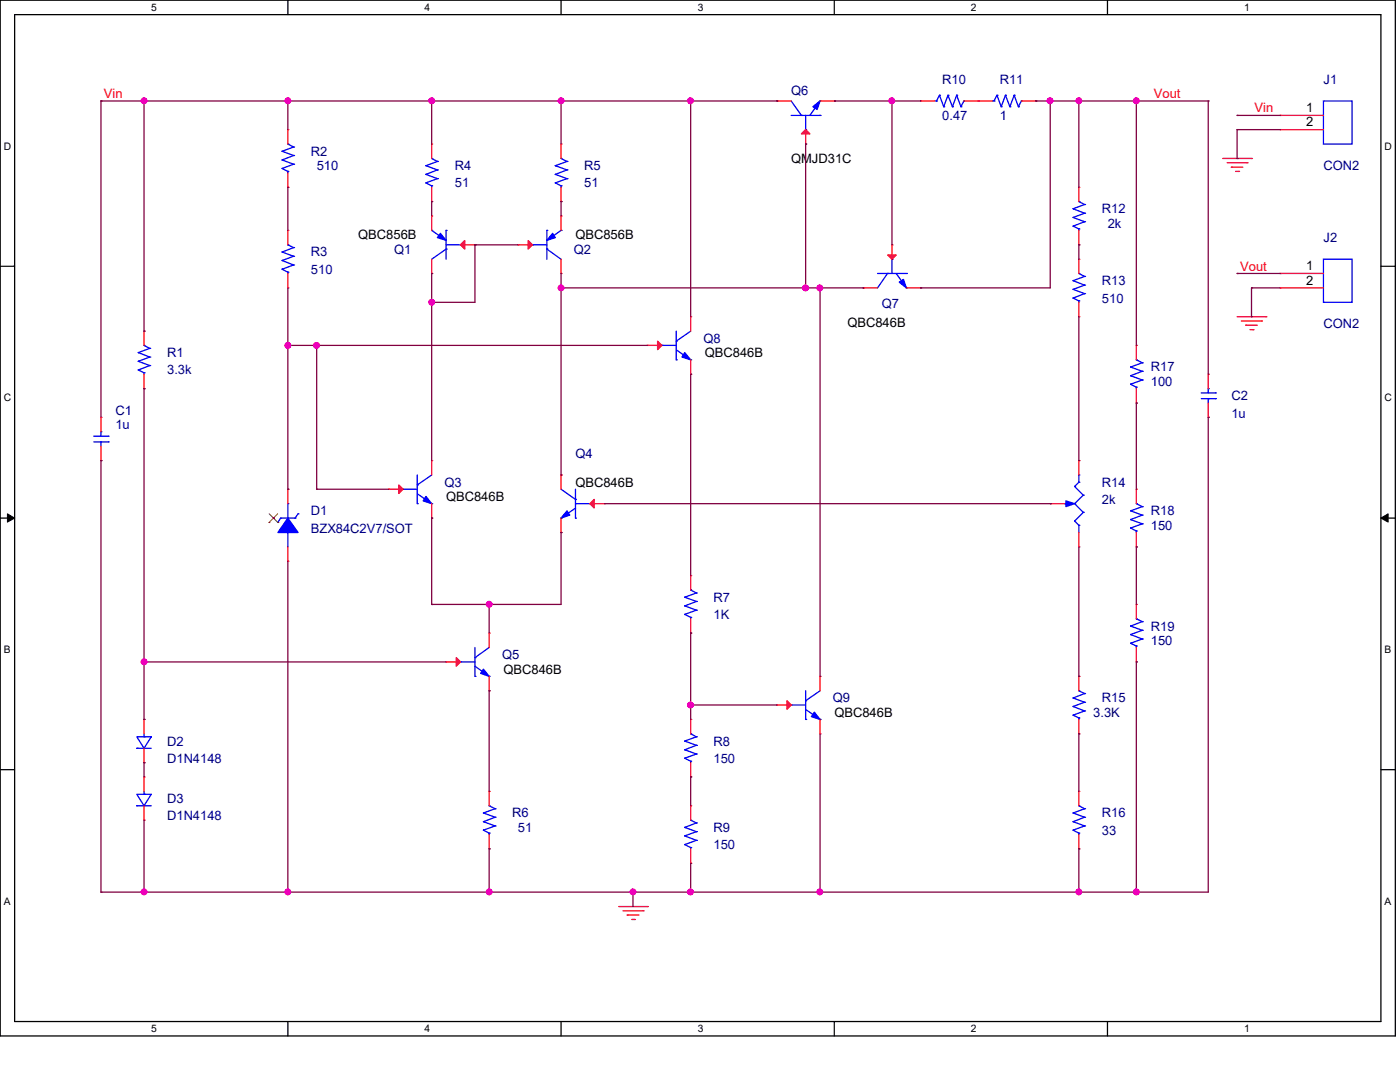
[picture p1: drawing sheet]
<svg xmlns="http://www.w3.org/2000/svg" width="279mm" height="216mm" viewBox="0 0 279 216" stroke-linecap="round" stroke-linejoin="round" font-family="sans-serif">
<path d="M0 0h278.5v206.7h-278.5zM2.9 2.9h272.7v200.9h-272.7z" fill="none" stroke="#000" stroke-width=".25"/>
<g fill="#fff">
<path d="M30.2 .3h1.1v2.3h-1.1z"/>
<path d="M30.2 204.1h1.1v2.3h-1.1z"/>
</g>
<path d="M57.4 0v2.9M57.4 203.8v2.9" fill="none" stroke="#000" stroke-width=".25"/>
<g fill="#fff">
<path d="M84.7 .3h1.1v2.3h-1.1z"/>
<path d="M84.7 204.1h1.1v2.3h-1.1z"/>
</g>
<path d="M112 0v2.9M112 203.8v2.9" fill="none" stroke="#000" stroke-width=".25"/>
<g fill="#fff">
<path d="M139.2 .3h1.1v2.3h-1.1z"/>
<path d="M139.2 204.1h1.1v2.3h-1.1z"/>
</g>
<path d="M166.5 0v2.9M166.5 203.8v2.9" fill="none" stroke="#000" stroke-width=".25"/>
<g fill="#fff">
<path d="M193.8 .3h1.1v2.3h-1.1z"/>
<path d="M193.8 204.1h1.1v2.3h-1.1z"/>
</g>
<path d="M221 0v2.9M221 203.8v2.9" fill="none" stroke="#000" stroke-width=".25"/>
<g fill="#fff">
<path d="M248.3 .3h1.1v2.3h-1.1z"/>
<path d="M248.3 204.1h1.1v2.3h-1.1z"/>
<path d="M.8 28h1.4v2.3h-1.4z"/>
<path d="M276.3 28h1.4v2.3h-1.4z"/>
<path d="M.8 78.2h1.4v2.3h-1.4z"/>
<path d="M276.3 78.2h1.4v2.3h-1.4z"/>
</g>
<path d="M0 53.1h2.9M275.6 53.1h2.9" fill="none" stroke="#000" stroke-width=".25"/>
<g fill="#fff">
<path d="M.8 128.5h1.3v2.2h-1.3z"/>
<path d="M276.3 128.5h1.3v2.2h-1.3z"/>
</g>
<path d="M0 103.4h2.9M275.6 103.4h2.9" fill="none" stroke="#000" stroke-width=".25"/>
<path d="M1.5 102.5l1.4 .9-1.4 .8zM275.6 103.4l1.4-.9v1.7z" fill="#000" stroke="#000" stroke-width=".2"/>
<g fill="#fff">
<path d="M.8 178.7h1.3v2.2h-1.3z"/>
<path d="M276.3 178.7h1.3v2.2h-1.3z"/>
</g>
<path d="M0 153.6h2.9M275.6 153.6h2.9" fill="none" stroke="#000" stroke-width=".25"/>
<g fill="none" stroke="#f00" stroke-width=".25">
<path d="M57.4 25.9h.1M57.4 37.4h.1M57.4 25.9v2.8M57.4 34.5v2.9M86.1 28.7h.1M86.1 28.7v2.9M86.1 37.4v2.8M112 28.7h.1M112 28.7v2.9M112 37.4v2.8M155 20.2h.1M155 20.2h2.9"/>
<path d="M160.8 28.7h.1M160.8 25.9v2.8M163.7 20.2h2.8M166.5 20.2h.1M183.7 20.2h.1M183.7 20.2h2.9M192.4 20.2h5.7M195.2 20.2h.1M203.8 20.2h2.9M206.7 20.2h.1M215.3 37.4h.1M215.3 37.4v2.8"/>
<path d="M244 31.6h5.8M244.9 32.5h4M245.7 33.4h.1M245.7 33.4h2.3M246.6 34.2h.6M247.2 34.2h.1M248.9 32.5h.1M249.8 31.6h.1M255.5 23h.1M255.5 25.9h.1M255.5 23h8.6M255.5 25.9h8.6"/>
<path d="M57.4 46h.1M57.4 57.4h.1M57.4 46v2.9M57.4 54.6v2.8M86.1 43.1h.1M86.1 54.6h.1M86.1 40.2h.1M86.1 43.1v2.9M86.1 51.7v2.9M91.9 48.9h2.9M94.8 48.9h.1M103.4 48.9h.1"/>
<path d="M103.4 48.9h2.9M112 43.1h.1M112 54.6h.1M112 40.2h.1M112 43.1v2.9M112 51.7v2.9M172.3 57.4h.1M172.3 57.4h2.8M178 48.9h.1M178 48.9v2.8M180.9 57.4h2.8M183.7 57.4h.1"/>
<path d="M215.3 51.7h.1M215.3 48.9h.1M215.3 46v2.9M215.3 51.7v2.9M255.5 54.6h.1M255.5 57.4h.1M255.5 54.6h8.6M255.5 57.4h8.6M28.7 66.1h.1M28.7 77.6h.1M28.7 66.1v2.8M28.7 74.7v2.9"/>
<path d="M129.2 68.9h.1M129.2 68.9h2.9M137.8 74.7h.1M137.8 63.2h.1M137.8 63.2v2.9M137.8 71.8v2.9M215.3 63.2h.1M215.3 60.3v2.9M226.8 68.9h.1M226.8 68.9v2.9M226.8 77.6v2.8M241.1 74.7h.1"/>
<path d="M241.1 74.7v2.9M246.9 63.2h5.7M247.7 64.1h4.1M248.6 64.9h.1M248.6 64.9h2.3M249.5 65.8h.6M250.1 65.8h.1M251.8 64.1h.1M252.6 63.2h.1M20.2 91.9h.1M20.2 83.3h.1M20.2 83.3v2.8"/>
<path d="M20.2 89v2.9M57.4 97.6h.1M57.4 97.6v2.9M77.6 97.6h.1M77.6 97.6h2.8M86.1 91.9h.1M86.1 91.9v2.9M112 94.8h.1M112 94.8v2.8M215.3 91.9h.1M215.3 91.9v2.9M226.8 97.6h.1"/>
<path d="M226.8 80.4h.1M226.8 97.6v2.9M241.1 83.3h.1M241.1 80.4v2.9M54.6 103.4h.1M57.4 112h.1M57.4 109.1v2.9M86.1 103.4h.1M86.1 100.5v2.9M112 106.3h.1M112 103.4v2.9M117.7 100.5h2.9"/>
<path d="M120.6 100.5h.1M137.8 114.9h.1M137.8 114.9v2.8M209.6 100.5h.1M209.6 100.5h2.8M215.3 109.1h.1M215.3 106.3v2.8M226.8 109.1h.1M226.8 106.3v2.8M89 132.1h.1M89 132.1h2.9M97.6 137.8h.1"/>
<path d="M97.6 126.3h.1M97.6 126.3v2.9M97.6 135v2.8M137.8 126.3h.1M137.8 123.5v2.8M163.7 135h.1M163.7 135v2.8M215.3 135h.1M215.3 135v2.8M226.8 120.6h.1M226.8 132.1h.1M226.8 120.6v2.9"/>
<path d="M226.8 129.2v2.9M28.7 155h.1M28.7 143.6h.1M28.7 152.2h.1M28.7 143.6v2.8M28.7 149.3v2.9M28.7 155v2.9M97.6 157.9h.1M97.6 157.9v2.9M137.8 143.6h.1M137.8 155h.1M137.8 143.6v2.8"/>
<path d="M137.8 152.2v2.8M155 140.7h.1M155 140.7h2.9M163.7 146.4h.1M163.7 143.6v2.8M215.3 146.4h.1M215.3 157.9h.1M215.3 143.6v2.8M215.3 157.9v2.9M28.7 163.7h.1M28.7 160.8v2.9M97.6 169.4h.1"/>
<path d="M97.6 166.5v2.9M137.8 160.8h.1M137.8 172.3h.1M137.8 160.8v2.9M137.8 169.4v2.9M215.3 169.4h.1M215.3 166.5v2.9M123.5 180.9h5.7M124.3 181.7h4.1M125.2 182.6h.1M125.2 182.6h2.3M126.1 183.5h.5"/>
<path d="M126.6 183.5h.1M128.4 181.7h.1M129.2 180.9h.1"/>
</g>
<g fill="#00f" stroke="#00f" stroke-width=".25">
<path d="M212.7 99.9l1.8 .6-1.8 .6z"/>
<path d="M87.9 46.6l1.1 1.4-1.7-.6z"/>
<path d="M162.5 142.1l1.2 1.5-1.8-.6z"/>
<path d="M113.2 101.9l.5 .9-1.7 .6z"/>
<path d="M110.3 46.6l.5 .8-1.7 .6z"/>
<path d="M85 99.1l1.1 1.4-1.6-.6z"/>
<path d="M96.5 133.5l1.1 1.5-1.7-.6z"/>
<path d="M136.7 70.4l1.1 1.4-1.7-.6z"/>
<path d="M179.5 56.3l.8-.5 .6 1.6z"/>
<path d="M162.2 21.3l1.5-1.1-.6 1.6z"/>
<path d="M57.4 103.4l2.1 2.9h-4z" fill-rule="evenodd"/>
</g>
<g fill="none" stroke="#00f" stroke-width=".25">
<path d="M187.5 19h.1M187.5 19l-.6 1.2M187.5 19l.8 2.3M189.2 19h.1M189.2 19l-.9 2.3M189.2 19l.9 2.3M190.9 19h.1M190.9 19l-.8 2.3M190.9 19l.9 2.3M199 19h.1M199 19l-.6 1.2M199 19l.8 2.3"/>
<path d="M200.7 19h.1M200.7 19l-.9 2.3M200.7 19l.8 2.3M202.4 19h.1M202.4 19l-.9 2.3M202.4 19l.8 2.3M56.3 33.6h.1M56.3 31.9h.1M56.3 30.2h.1M56.3 33.6l1.1 .6M56.3 31.9l2.3 .9M56.3 30.2l2.3 .8"/>
<path d="M57.4 28.7h.1M57.4 34.2h.1M57.4 34.2v.3M57.4 28.7l1.2 .6M58.6 32.8h.1M58.6 31h.1M58.6 29.3h.1M58.6 32.8l-2.3 .8M58.6 31l-2.3 .9M58.6 29.3l-2.3 .9M85 36.5h.1M85 34.8h.1"/>
<path d="M85 33.1h.1M85 36.5l1.1 .6M85 34.8l2.3 .8M85 33.1l2.3 .8M86.1 31.6h.1M86.1 37.1h.1M86.1 31.6l1.2 .6M86.1 37.1v.3M87.3 35.6h.1M87.3 33.9h.1M87.3 32.2h.1M87.3 35.6l-2.3 .9"/>
<path d="M87.3 33.9l-2.3 .9M87.3 32.2l-2.3 .9M110.8 36.5h.1M110.8 34.8h.1M110.8 33.1h.1M110.8 36.5l1.2 .6M110.8 34.8l2.4 .8M110.8 33.1l2.4 .8M112 31.6h.1M112 37.1h.1M112 31.6l1.2 .6M112 37.1v.3"/>
<path d="M113.2 35.6h.1M113.2 33.9h.1M113.2 32.2h.1M113.2 35.6l-2.4 .9M113.2 33.9l-2.4 .9M113.2 32.2l-2.4 .9M157.9 20.2l2 2.8M157.9 23h5.8M159.9 23h.1M160.8 25.9h.1M160.8 23v2.9M163.7 20.2h.1"/>
<path d="M163.7 23h.1M163.7 20.2l-2.1 2.8M186.6 20.2h.3M186.9 20.2h.1M188.3 21.3h.1M190.1 21.3h.1M191.8 21.3h.1M192.4 20.2h.1M192.4 20.2l-.6 1.1M198.1 20.2h.3M198.4 20.2h.1M199.8 21.3h.1"/>
<path d="M201.5 21.3h.1M203.2 21.3h.1M203.8 20.2h.1M203.8 20.2l-.6 1.1M264.1 20.2h5.7v8.5h-5.7zM56.3 53.7h.1M56.3 52h.1M56.3 50.3h.1M56.3 53.7l1.1 .6M56.3 52l2.3 .9M56.3 50.3l2.3 .8M57.4 48.9h.1"/>
<path d="M57.4 54.3h.1M57.4 48.9l1.2 .5M57.4 54.3v.3M58.6 52.9h.1M58.6 51.1h.1M58.6 49.4h.1M58.6 52.9l-2.3 .8M58.6 51.1l-2.3 .9M58.6 49.4l-2.3 .9M86.1 46h.1M86.1 46l2.9 2M89 49.7h.1"/>
<path d="M89 46h.1M89 49.7l-2.9 2M89 46v5.7M89 48.9h2.9M91.9 48.9h.1M106.3 48.9h.1M106.3 48.9h2.8M109.1 49.7h.1M109.1 46h.1M109.1 49.7l2.9 2M109.1 46v5.7M112 46h.1"/>
<path d="M112 46l-2.9 2M175.1 54.6h5.8M177.1 54.6h.1M177.1 54.6l-2 2.8M178 51.7h.1M178 51.7v2.9M178.9 54.6l2 2.8M180.9 57.4h.1M180.9 54.6h.1M214.2 59.5h.1M214.2 57.7h.1M214.2 56h.1"/>
<path d="M214.2 45.1h.1M214.2 43.4h.1M214.2 41.7h.1M214.2 59.5l1.1 .5M214.2 57.7l2.3 .9M214.2 56l2.3 .9M214.2 45.1l1.1 .6M214.2 43.4l2.3 .8M214.2 41.7l2.3 .8M215.3 54.6h.1M215.3 40.2h.1M215.3 45.7h.1"/>
<path d="M215.3 45.7v.3M215.3 54.6l1.2 .6M215.3 40.2l1.2 .6M216.5 58.6h.1M216.5 56.9h.1M216.5 55.2h.1M216.5 44.2h.1M216.5 42.5h.1M216.5 40.8h.1M216.5 58.6l-2.3 .9M216.5 56.9l-2.3 .8M216.5 55.2l-2.3 .8"/>
<path d="M216.5 44.2l-2.3 .9M216.5 42.5l-2.3 .9M216.5 40.8l-2.3 .9M264.1 51.7h5.7v8.6h-5.7zM27.6 73.8h.1M27.6 72.1h.1M27.6 70.4h.1M27.6 73.8l1.1 .6M27.6 72.1l2.3 .8M27.6 70.4l2.3 .8M28.7 68.9h.1M28.7 74.4h.1"/>
<path d="M28.7 74.4v.3M28.7 68.9l1.2 .6M29.9 72.9h.1M29.9 71.2h.1M29.9 69.5h.1M29.9 72.9l-2.3 .9M29.9 71.2l-2.3 .9M29.9 69.5l-2.3 .9M132.1 68.9h.1M132.1 68.9h2.9M135 68.1h.1M135 71.8h.1"/>
<path d="M135 69.8l2.8 2M135 66.1v5.7M137.8 71.8h.1M137.8 66.1l-2.8 2M215.3 60h.1M215.3 60v.3M225.6 76.7h.1M225.6 75h.1M225.6 73.2h.1M225.6 76.7l1.2 .6M225.6 75l2.4 .8M225.6 73.2l2.4 .9"/>
<path d="M226.8 71.8h.1M226.8 77.3h.1M226.8 77.3v.3M226.8 71.8l1.2 .6M228 75.8h.1M228 74.1h.1M228 72.4h.1M228 75.8l-2.4 .9M228 74.1l-2.4 .9M228 72.4l-2.4 .8M239.7 79.5h2.9M239.7 78.4h2.9"/>
<path d="M241.1 77.6h.1M241.1 79.5h.1M241.1 77.6v.8M241.1 79.5v.9M242.6 79.5h.1M242.6 78.4h.1M18.7 88.2h2.9M18.7 87h2.9M20.2 86.1h.1M20.2 88.2h.1M20.2 86.1v.9M20.2 88.2v.8"/>
<path d="M21.6 88.2h.1M21.6 87h.1M80.4 97.6h.1M80.4 97.6h2.9M83.3 96.8h.1M83.3 98.5l2.8 2M83.3 94.8v5.7M86.1 94.8l-2.8 2M112 97.6l2.9 2.1M114.9 99.7h.1M114.9 97.6v5.8M214.5 97.1h.1"/>
<path d="M214.5 97.1l1.7 1.7M215.3 96.2h.1M215.3 94.8h.1M215.3 94.8v1.4M215.3 96.2l-.8 .9M216.2 98.8h.1M216.2 98.8l-1.7 1.7M56 103.4h.1M56 103.4l-.5 .8M56 103.4h2.9M57.4 106.3h.1M57.4 100.5h.1"/>
<path d="M57.4 100.5v2.9M57.4 106.3v2.8M58.9 103.4h.1M59.5 102.5h.1M59.5 102.5l-.6 .9M83.3 100.5h.1M86.1 100.5h.1M112 103.4h.1M114.9 103.4h.1M114.9 100.5h2.8M114.9 101.4l-2.9 2M117.7 100.5h.1"/>
<path d="M136.7 119.2h.1M136.7 119.2l2.3 .8M137.8 117.7h.1M137.8 117.7l1.2 .6M139 118.3h.1M139 118.3l-2.3 .9M212.4 100.5h.1M212.4 100.5h.6M214.5 104h.1M214.5 100.5h.1M214.5 104l.8 .8M214.5 100.5l1.7 1.7"/>
<path d="M215.3 104.8h.1M215.3 104.8v1.5M216.2 102.2h.1M216.2 102.2l-1.7 1.8M225.6 105.4h.1M225.6 103.7h.1M225.6 101.9h.1M225.6 105.4l1.2 .6M225.6 103.7l2.4 .8M225.6 101.9l2.4 .9M226.8 100.5h.1M226.8 106h.1"/>
<path d="M226.8 100.5l1.2 .6M226.8 106v.3M228 104.5h.1M228 102.8h.1M228 101.1h.1M228 104.5l-2.4 .9M228 102.8l-2.4 .9M228 101.1l-2.4 .8M91.9 132.1h.1M91.9 132.1h2.9M94.8 131.2h.1M94.8 135h.1"/>
<path d="M94.8 132.9l2.8 2.1M94.8 129.2v5.8M97.6 135h.1M97.6 129.2l-2.8 2M136.7 122.6h.1M136.7 120.9h.1M136.7 122.6l1.1 .6M136.7 120.9l2.3 .9M137.8 123.2h.1M137.8 123.2v.3M139 121.8h.1M139 120h.1"/>
<path d="M139 121.8l-2.3 .8M139 120l-2.3 .9M160.8 139.8h.1M160.8 137.8v5.8M163.7 137.8l-2.9 2M214.2 139.3h.1M214.2 139.3l2.3 .8M215.3 137.8h.1M215.3 137.8l1.2 .6M216.5 138.4h.1M216.5 138.4l-2.3 .9M225.6 128.4h.1"/>
<path d="M225.6 126.6h.1M225.6 124.9h.1M225.6 128.4l1.2 .5M225.6 126.6l2.4 .9M225.6 124.9l2.4 .9M226.8 123.5h.1M226.8 128.9h.1M226.8 128.9v.3M226.8 123.5l1.2 .5M228 127.5h.1M228 125.8h.1M228 124h.1"/>
<path d="M228 127.5l-2.4 .9M228 125.8l-2.4 .8M228 124l-2.4 .9M27.3 158.5h2.9l-1.5 2.3zM27.3 147h2.9l-1.5 2.3zM27.3 149.3h.1M27.3 149.3h2.9M28.7 158.5h.1M28.7 147h.1M28.7 146.4v.6M28.7 157.9v.6M136.7 151.3h.1"/>
<path d="M136.7 149.6h.1M136.7 147.9h.1M136.7 151.3l1.1 .6M136.7 149.6l2.3 .9M136.7 147.9l2.3 .8M137.8 146.4h.1M137.8 151.9h.1M137.8 151.9v.3M137.8 146.4l1.2 .6M139 150.5h.1M139 148.7h.1M139 147h.1"/>
<path d="M139 150.5l-2.3 .8M139 148.7l-2.3 .9M139 147l-2.3 .9M157.9 140.7h.1M157.9 140.7h2.9M160.8 143.6h.1M160.8 141.6l2.9 2M163.7 143.6h.1M214.2 142.7h.1M214.2 141h.1M214.2 142.7l1.1 .6M214.2 141l2.3 .9"/>
<path d="M215.3 143.3h.1M215.3 143.3v.3M216.5 141.9h.1M216.5 140.1h.1M216.5 141.9l-2.3 .8M216.5 140.1l-2.3 .9M27.3 160.8h.1M27.3 160.8h2.9M96.5 165.7h.1M96.5 164h.1M96.5 162.2h.1M96.5 165.7l1.1 .5"/>
<path d="M96.5 164l2.3 .8M96.5 162.2l2.3 .9M97.6 160.8h.1M97.6 166.2h.1M97.6 160.8l1.2 .6M97.6 166.2v.3M98.8 164.8h.1M98.8 163.1h.1M98.8 161.4h.1M98.8 164.8l-2.3 .9M98.8 163.1l-2.3 .9M98.8 161.4l-2.3 .8"/>
<path d="M136.7 168.5h.1M136.7 166.8h.1M136.7 165.1h.1M136.7 168.5l1.1 .6M136.7 166.8l2.3 .9M136.7 165.1l2.3 .8M137.8 163.7h.1M137.8 169.1h.1M137.8 169.1v.3M137.8 163.7l1.2 .5M139 167.7h.1M139 165.9h.1"/>
<path d="M139 164.2h.1M139 167.7l-2.3 .8M139 165.9l-2.3 .9M139 164.2l-2.3 .9M214.2 165.7h.1M214.2 164h.1M214.2 162.2h.1M214.2 165.7l1.1 .5M214.2 164l2.3 .8M214.2 162.2l2.3 .9M215.3 160.8h.1M215.3 166.2h.1"/>
<path d="M215.3 166.2v.3M215.3 160.8l1.2 .6M216.5 164.8h.1M216.5 163.1h.1M216.5 161.4h.1M216.5 164.8l-2.3 .9M216.5 163.1l-2.3 .9M216.5 161.4l-2.3 .8"/>
</g>
<g fill="#f00" stroke="#f00" stroke-width=".25">
<path d="M91.9 48.9l.9-.9v1.7z"/>
<path d="M157.1 139.8l.8 .9-.8 .8z"/>
<path d="M117.7 100.5l.9-.8v1.6z"/>
<path d="M105.4 48l.9 .9-.9 .8z"/>
<path d="M79.6 96.8l.8 .8-.8 .9z"/>
<path d="M91.1 131.2l.8 .9-.8 .8z"/>
<path d="M131.2 68.1l.9 .8-.9 .9z"/>
<path d="M177.2 50.9h1.7l-.9 .8z"/>
<path d="M159.9 26.7l.9-.8 .8 .8z"/>
</g>
<path d="M53.7 104.3h.1M53.7 102.5l1.8 1.8M55.4 102.5l-1.7 1.8M55.5 104.3h.1" fill="none" stroke="#804000" stroke-width=".2"/>
<g fill="none" stroke="#800040" stroke-width=".25">
<path d="M20.2 20.2h.1M20.2 20.2h134.8M20.2 20.2v63.1M28.7 20.2v45.9M57.4 20.2h.1M57.4 37.4h.1M57.4 20.2v5.7M57.4 37.4v8.6M86.1 20.2h.1M86.1 20.2v8.5M112 20.2h.1M112 20.2v8.5"/>
<path d="M137.8 20.2h.1M137.8 20.2v43M155 20.2h.1M160.8 28.7h.1M160.8 28.7v28.7M166.5 20.2h.1M166.5 20.2h17.2M178 20.2h.1M178 20.2v28.7M206.7 20.2h.1M206.7 20.2h34.4M209.6 20.2h.1"/>
<path d="M209.6 20.2v37.2h-25.9M215.3 20.2h.1M215.3 20.2v17.2M226.8 20.2h.1M226.8 20.2v48.7M241.1 20.2h.1M241.1 20.2v54.5M246.9 23h.1M246.9 25.9h.1M246.9 31.6h.1M246.9 23h8.6M246.9 25.9h8.6"/>
<path d="M246.9 25.9v5.7M57.4 57.4v40.2M86.1 40.2h.1M86.1 54.6h.1M86.1 40.2v2.9M86.1 54.6v37.3M94.8 48.9h.1M94.8 48.9v11.4h-8.7M94.8 48.9h8.6M112 40.2h.1M112 57.4h.1M112 40.2v2.9"/>
<path d="M112 54.6v40.2M112 57.4h60.3M163.7 57.4h.1M163.7 57.4v77.6M172.3 57.4h.1M183.7 57.4h.1M215.3 48.9h.1M215.3 48.9v2.8M246.9 54.6h.1M246.9 54.6h8.6M249.8 57.4h.1M249.8 57.4h5.7"/>
<path d="M249.8 57.4v5.8M28.7 66.1h.1M28.7 77.6h.1M28.7 77.6v66M57.4 68.9h.1M57.4 68.9h71.8M63.2 68.9h.1M63.2 68.9v28.7M86.1 60.3h.1M137.8 74.7h.1M137.8 74.7v40.2M215.3 63.2v28.7"/>
<path d="M249.8 63.2h.1M20.2 91.9h.1M20.2 91.9v86.1M57.4 97.6h.1M63.2 97.6h.1M63.2 97.6h14.4M112 94.8h.1M215.3 91.9h.1M226.8 80.4h.1M226.8 80.4v17.2M241.1 83.3h.1M241.1 83.3v94.7h-220.9"/>
<path d="M57.4 112v66M86.1 103.4h.1M86.1 103.4v17.2M112 106.3h.1M112 106.3v14.3h-25.9M120.6 100.5h89M209.6 100.5h.1M215.3 109.1v25.9M226.8 109.1h.1M226.8 109.1v11.5M28.7 132.1h.1M28.7 132.1h60.3"/>
<path d="M86.1 120.6h.1M97.6 120.6h.1M97.6 137.8h.1M97.6 120.6v5.7M97.6 137.8v20.1M137.8 126.3h.1M137.8 126.3v17.3M215.3 135h.1M226.8 132.1h.1M226.8 132.1v45.9M28.7 143.6h.1M28.7 152.2h.1"/>
<path d="M28.7 152.2v2.8M137.8 140.7h.1M137.8 155h.1M137.8 155v5.8M137.8 140.7h17.2M163.7 146.4v31.6M215.3 146.4h.1M215.3 146.4v11.5M20.2 178h.1M28.7 178h.1M28.7 163.7v14.3M57.4 178h.1"/>
<path d="M97.6 169.4h.1M97.6 169.4v8.6M126.3 178h.1M126.3 178v2.9M137.8 172.3h.1M137.8 178h.1M137.8 172.3v5.7M163.7 178h.1M215.3 169.4h.1M215.3 178h.1M215.3 169.4v8.6M226.8 178h.1"/>
</g>
<g fill="#f0f" stroke="#f0f" stroke-width=".25">
<circle cx="28.7" cy="20.1" r=".55"/>
<circle cx="86.1" cy="20.1" r=".55"/>
<circle cx="57.4" cy="20.1" r=".55"/>
<circle cx="112" cy="20.1" r=".55"/>
<circle cx="178" cy="20.1" r=".55"/>
<circle cx="215.3" cy="20.1" r=".55"/>
<circle cx="209.6" cy="20.1" r=".55"/>
<circle cx="226.8" cy="20.1" r=".55"/>
<circle cx="86.1" cy="60.3" r=".55"/>
<circle cx="160.8" cy="57.4" r=".56"/>
<circle cx="112" cy="57.4" r=".55"/>
<circle cx="163.6" cy="57.4" r=".55"/>
<circle cx="57.4" cy="68.9" r=".55"/>
<circle cx="63.2" cy="68.9" r=".55"/>
<circle cx="28.7" cy="132.1" r=".55"/>
<circle cx="57.4" cy="178" r=".55"/>
<circle cx="97.6" cy="120.6" r=".55"/>
<circle cx="226.8" cy="178" r=".55"/>
<circle cx="137.8" cy="140.7" r=".55"/>
<circle cx="28.7" cy="178" r=".55"/>
<circle cx="97.6" cy="178" r=".55"/>
<circle cx="126.3" cy="178" r=".55"/>
<circle cx="163.6" cy="178" r=".55"/>
<circle cx="137.8" cy="178" r=".55"/>
<circle cx="215.3" cy="178" r=".55"/>
<circle cx="137.8" cy="20.1" r=".55"/>
</g>
<g font-size="2.6" fill="#000080">
<text x="188" y="16.7">R10</text>
<text x="199.5" y="16.7">R11</text>
<text x="264.1" y="16.7">J1</text>
<text x="157.9" y="19">Q6</text>
<text x="188" y="23.9">0.47</text>
<text x="199.5" y="23.9">1</text>
<text x="62.1" y="31.1">R2</text>
<text x="63.2" y="34">510</text>
<text x="90.8" y="34">R4</text>
<text x="116.6" y="34">R5</text>
<text x="264.1" y="34">CON2</text>
<text x="90.8" y="37.4">51</text>
<text x="116.6" y="37.4">51</text>
<text x="219.9" y="42.5">R12</text>
<text x="221.1" y="45.4">2k</text>
<text x="62.1" y="51.2">R3</text>
<text x="78.7" y="50.6">Q1</text>
<text x="114.6" y="50.6">Q2</text>
<text x="264.1" y="48.3">J2</text>
<text x="62.1" y="54.6">510</text>
<text x="219.9" y="56.9">R13</text>
<text x="176" y="61.5">Q7</text>
<text x="219.9" y="60.4">510</text>
<text x="264.1" y="65.5">CON2</text>
<text x="33.4" y="71.2">R1</text>
<text x="140.4" y="68.4">Q8</text>
<text x="33.4" y="74.7">3.3k</text>
<text x="229.7" y="74.1">R17</text>
<text x="229.7" y="77">100</text>
<text x="23" y="82.8">C1</text>
<text x="245.7" y="79.9">C2</text>
<text x="245.7" y="83.3">1u</text>
<text x="23" y="85.6">1u</text>
<text x="114.8" y="91.4">Q4</text>
<text x="88.7" y="97.1">Q3</text>
<text x="219.9" y="97.1">R14</text>
<text x="219.9" y="100.5">2k</text>
<text x="62.1" y="102.8">D1</text>
<text x="62.1" y="106.3">BZX84C2V7/SOT</text>
<text x="229.7" y="102.8">R18</text>
<text x="229.7" y="105.7">150</text>
<text x="142.4" y="120.1">R7</text>
<text x="142.4" y="123.5">1K</text>
<text x="229.7" y="125.8">R19</text>
<text x="100.2" y="131.5">Q5</text>
<text x="229.7" y="128.7">150</text>
<text x="166.2" y="140.2">Q9</text>
<text x="218.2" y="143">3.3K</text>
<text x="219.9" y="140.2">R15</text>
<text x="33.4" y="148.8">D2</text>
<text x="142.4" y="148.8">R8</text>
<text x="33.4" y="152.2">D1N4148</text>
<text x="142.4" y="152.2">150</text>
<text x="33.4" y="160.2">D3</text>
<text x="33.4" y="163.7">D1N4148</text>
<text x="102.2" y="163.1">R6</text>
<text x="103.4" y="166">51</text>
<text x="142.4" y="166">R9</text>
<text x="219.9" y="163.1">R16</text>
<text x="219.9" y="166.5">33</text>
<text x="142.4" y="169.4">150</text>
</g>
<g font-size="2.6" fill="#f00">
<text x="20.7" y="19.6">Vin</text>
<text x="230.2" y="19.6">Vout</text>
<text x="250.4" y="22.4">Vin</text>
<text x="247.5" y="54">Vout</text>
</g>
<g font-size="2.6">
<text x="260.7" y="22.4">1</text>
<text x="260.7" y="25.2">2</text>
<text x="157.9" y="32.5">QMJD31C</text>
<text x="71.5" y="47.7">QBC856B</text>
<text x="114.8" y="47.7">QBC856B</text>
<text x="260.7" y="53.9">1</text>
<text x="260.7" y="56.8">2</text>
<text x="169.1" y="65.2">QBC846B</text>
<text x="140.7" y="71.2">QBC846B</text>
<text x="89" y="99.9">QBC846B</text>
<text x="114.8" y="97.1">QBC846B</text>
<text x="100.5" y="134.4">QBC846B</text>
<text x="166.5" y="143">QBC846B</text>
</g>
<g font-size="2.1">
<text x="30.2" y="2.2">5</text>
<text x="84.7" y="2.2">4</text>
<text x="139.2" y="2.2">3</text>
<text x="193.8" y="2.2">2</text>
<text x="248.3" y="2.2">1</text>
<text x=".8" y="29.8">D</text>
<text x="276.3" y="29.8">D</text>
<text x=".8" y="80.1">C</text>
<text x="276.3" y="80.1">C</text>
<text x=".8" y="130.3">B</text>
<text x="276.3" y="130.3">B</text>
<text x=".8" y="180.5">A</text>
<text x="276.3" y="180.5">A</text>
<text x="30.2" y="206">5</text>
<text x="84.7" y="206">4</text>
<text x="139.2" y="206">3</text>
<text x="193.8" y="206">2</text>
<text x="248.3" y="206">1</text>
</g>
</svg>
